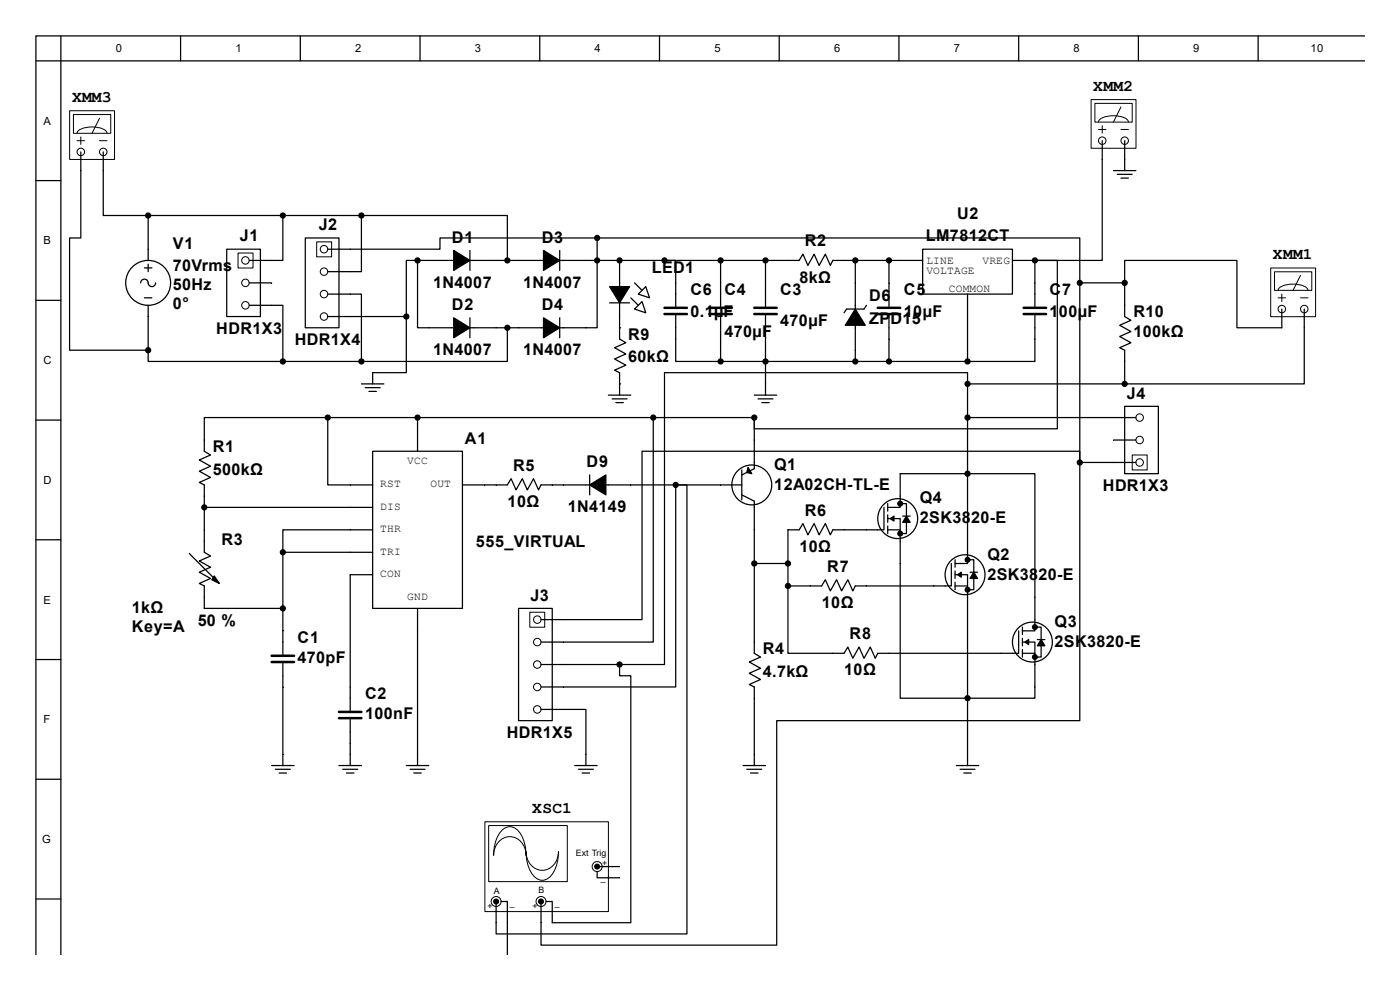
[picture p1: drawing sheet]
<svg xmlns="http://www.w3.org/2000/svg" width="297mm" height="210mm" viewBox="0 0 297 210" stroke-linecap="round" stroke-linejoin="round" font-family="sans-serif">
<g fill="none" stroke="#000" stroke-width=".26">
<path d="M7.6 12.9h281.8M12.9 7.6v194.8M38.3 7.6v5.3M63.7 7.6v5.3M89.1 7.6v5.3M114.5 7.6v5.3M139.9 7.6v5.3M165.3 7.6v5.3M190.7 7.6v5.3M216.1 7.6v5.3M241.5 7.6v5.3M266.9 7.6v5.3"/>
<path d="M289.4 7.6h-281.8v194.8M7.6 38.3h5.3M91 55.2h14.3M99.7 53.1v4.3M167.2 55.2h2.3l.8-1.3 1.1 2.4 1.3-2.4 1.1 2.4 1.3-2.4 1.1 2.4 .5-1.1h2.4M191 55.2h4.7M195.7 52.9h19.1v9.5h-19.1zM214.8 55.2h4.8M7.6 63.7h5.3M79.1 79.1v2.3M162.4 60v5M162.4 66.9v5"/>
<path d="M181.5 60v14.3M183.8 64.8l-.5 .8h-3.7l-.5 .8M205.3 62.4v4.8M7.6 89.1h5.3M43.3 93.3v2.4l1.4 .8-2.4 1.1 2.4 1.3-2.4 1.1 2.4 1.3-2.4 1 1 .6v14.3l1.4 .8-2.4 1 2.4 1.3-2.4 1.1 2.4 1.3-2.4 1.1 1 .5v4.8h16.7M76.7 81.4h4.7M77.5 82.2h3.1M78.3 83h1.6M157.4 99.7v6.3M160 93.3v6.1l-2.6 1.4M160 83.8h4.8M160.8 84.6h3.2"/>
<path d="M161.6 85.4h1.6M162.4 81.4v2.4M7.6 114.5h5.3M40.2 117.4l6.3 6.4M60 117.2v21.7M105.3 102.9h2.3l.8-1.4 1.1 2.4 1.3-2.4 1.1 2.4 1.3-2.4 1 2.4 .6-1h19M125.1 100.8v4.2M152.9 102.9h4.5M157.4 105l2.6 1.3v32.3l1.3 .8-2.3 1 2.3 1.4-2.3 1 2.3 1.3-2.3 1.1 1 .5v16.7M167.2 112.4h2.3l.8-1.3 1.1 2.4 1.3-2.4 1.1 2.4 1.3-2.4 1.1 2.4 .5-1.1h2.4M7.6 139.9h5.3M60 140.7v21.7"/>
<path d="M74.3 145.7v5.1M74.3 152.6v9.8M205.3 148.1v14.3M7.6 165.3h5.3M57.6 162.4h4.8M58.4 163.2h3.2M59.2 164h1.6M71.9 162.4h4.8M72.7 163.2h3.2M73.5 164h1.6M86.2 162.4h4.8M87 163.2h3.2"/>
<path d="M87.8 164h1.6M88.6 160v2.4M157.6 162.4h4.8M158.4 163.2h3.2M159.2 164h1.6M202.9 162.4h4.7M203.7 163.2h3.2M204.5 164h1.6M7.6 190.7h5.3"/>
<circle cx="159.5" cy="102.9" r="4.2"/>
</g>
<g fill="#000" stroke="#000" stroke-width=".26">
<path d="M96.3 53.1l3.4 2.1-3.4 2.2zM181.5 65.6l2.1 3.4h-4.3zM158.7 99.2l.8 1.3-1.1-.3zM125.1 102.9l3.4-2.1v4.2zM45.5 122.2l1 1.6-1.6-.8z"/>
<circle cx="43.3" cy="107.6" r=".53"/>
<circle cx="60" cy="117.2" r=".53"/>
<circle cx="160" cy="119.5" r=".53"/>
<circle cx="205.3" cy="100.5" r=".53"/>
<circle cx="60" cy="129.1" r=".53"/>
<circle cx="205.3" cy="148.1" r=".53"/>
</g>
<path d="M160 66.6h4.8M160 65.3h4.8M57.6 139.1h4.8M57.6 140.4h4.8M71.9 151h4.8M71.9 152.3h4.8" fill="none" stroke="#000" stroke-width=".53"/>
<path d="M269.6 56.9h9.5v10.3h-9.5z" fill="#fff"/>
<path d="M269.6 56.9h9.5v10.3h-9.5z" fill="none" stroke="#000" stroke-width=".21"/>
<path d="M270.4 57.7h7.9v3.9h-7.9z" fill="#fff"/>
<path d="M270.4 57.7h7.9v3.9h-7.9zM275.9 58.4l-1.6 3.2" fill="none" stroke="#000" stroke-width=".21"/>
<g fill="#fff" stroke="#000" stroke-width=".21">
<circle cx="271.9" cy="65.6" r=".79"/>
<circle cx="276.7" cy="65.6" r=".79"/>
</g>
<path d="M271.9 65.6v3.9M276.7 65.6v3.9" fill="none" stroke="#000" stroke-width=".26"/>
<path d="M271.1 61.6a2.4 2.4 0 0 1 2.5-1.3l2.1 .1a2.05 2.05 0 0 1 1.8 1.2M271.1 63.2h1.6M271.9 62.4v1.6M275.9 63.2h1.6" fill="none" stroke="#000" stroke-width=".21"/>
<path d="M231.5 21.2h9.5v10.3h-9.5z" fill="#fff"/>
<path d="M231.5 21.1h9.5v10.4h-9.5z" fill="none" stroke="#000" stroke-width=".21"/>
<path d="M232.3 22h7.9v3.9h-7.9z" fill="#fff"/>
<path d="M232.3 21.9h7.9v4h-7.9zM237.8 22.7l-1.6 3.2" fill="none" stroke="#000" stroke-width=".21"/>
<g fill="#fff" stroke="#000" stroke-width=".21">
<circle cx="233.8" cy="29.8" r=".79"/>
<circle cx="238.6" cy="29.8" r=".79"/>
</g>
<path d="M233.8 29.8v25.4h-14.2M236.2 36.2h4.8M237 37h3.2M237.8 37.8h1.6M238.6 29.8v6.4" fill="none" stroke="#000" stroke-width=".26"/>
<path d="M233 25.9a2.4 2.4 0 0 1 2.5-1.3l2.1 .1a2.05 2.05 0 0 1 1.8 1.2M233 27.5h1.6M233.8 26.7v1.6M237.8 27.5h1.6" fill="none" stroke="#000" stroke-width=".21"/>
<circle cx="219.6" cy="55.2" r=".53" fill="#000" stroke="#000" stroke-width=".26"/>
<path d="M14.8 23.5h9.5v10.3h-9.5z" fill="#fff"/>
<path d="M14.8 23.5h9.5v10.3h-9.5z" fill="none" stroke="#000" stroke-width=".21"/>
<path d="M15.6 24.3h7.9v4h-7.9z" fill="#fff"/>
<path d="M15.6 24.3h7.9v4h-7.9zM21.1 25.1l-1.6 3.2" fill="none" stroke="#000" stroke-width=".21"/>
<g fill="#fff" stroke="#000" stroke-width=".21">
<circle cx="17.1" cy="32.2" r=".79"/>
<circle cx="21.9" cy="32.2" r=".79"/>
</g>
<g fill="none" stroke="#000" stroke-width=".26">
<path d="M17.1 32.2v4M21.9 32.2v4M30.6 56.8h1.6M31.4 52.9v2.3M31.4 56v1.6M179.1 55.2h2.4v4.8M29.8 60a.85 .85 0 0 1 1-.8 .85 .85 0 0 1 .7 1.1 .79 .79 0 0 0 .9 .5 .79 .79 0 0 0 .6-.8M30.6 63.2h1.6M31.4 64.8v2.4M152.9 60v5M152.9 66.9v5M162.4 71.9v9.5"/>
<path d="M69.5 88.6h-26.2v4.7M69.5 88.6v14.3h9.6M69.5 88.6h19.1v7.1M79.1 95.7h19v33.4h-19zM43.3 107.6h35.8M79.1 112.4h-19.1v4.8h19.1M98.1 102.9h7.2M187.5 107.6v4.8h-8.4M188.3 110h2.7v2.4M188.3 112.4h2.7v35.7h14.3M188.3 106.8v1.6M188.3 109.2v1.6"/>
<path d="M188.3 111.6v1.6M191 106.8h1.3v6.4h-1.3M191.5 109.5h1.6M201.8 119.5v4.8h-3.7M202.6 118.7v1.6M205.3 100.5h-14.3v7.1h-2.7M205.3 100.5v19h-2.7M205.3 118.7h1.3v6.4h-1.3M205.3 100.5h14.3v33.3h-2.7M79.1 121.9h-4.8v23.8M88.6 129.1v30.9M202.6 121.9h2.7v2.4"/>
<path d="M202.6 124.3h2.7v23.8M202.6 121.1v1.6M202.6 123.5v1.6M205.8 121.4h1.6M216.1 133.8v4.8h-3.7M216.9 136.2h2.7v2.4M216.9 138.6h2.7v9.5h-14.3M216.9 133v1.6M216.9 135.4v1.6M216.9 137.8v1.6M219.6 133h1.3v6.4h-1.3M220.1 135.7h1.6"/>
<circle cx="31.4" cy="60" r="4.8"/>
<circle cx="190.4" cy="110" r="4.2"/>
<circle cx="204.7" cy="121.9" r="4.2"/>
<circle cx="219" cy="136.2" r="4.2"/>
</g>
<path d="M16.4 28.3a2.4 2.4 0 0 1 2.4-1.3l2.1 .1a2.05 2.05 0 0 1 1.8 1.2M16.4 29.8h1.5M17.1 29.1v1.5M21.1 29.8h1.6" fill="none" stroke="#000" stroke-width=".21"/>
<g fill="#000" stroke="#000" stroke-width=".26">
<path d="M188.9 110l.8-.5v1zM192.3 109.5l.8 1.3h-1.6zM203.1 121.9l.8-.5v1zM206.6 121.4l.8 1.3h-1.6zM217.4 136.2l.8-.5v1zM220.9 135.7l.8 1.3h-1.6z"/>
<circle cx="181.5" cy="55.2" r=".53"/>
<circle cx="162.4" cy="76.7" r=".53"/>
<circle cx="69.5" cy="88.6" r=".53"/>
<circle cx="88.6" cy="88.6" r=".53"/>
</g>
<g fill="#000" stroke="#000" stroke-width=".21">
<circle cx="191" cy="113.2" r=".53"/>
<circle cx="191" cy="106.8" r=".53"/>
<circle cx="205.3" cy="118.7" r=".53"/>
<circle cx="205.3" cy="125.1" r=".53"/>
<circle cx="219.6" cy="133" r=".53"/>
<circle cx="219.6" cy="139.4" r=".53"/>
</g>
<path d="M150.5 66.6h4.8M150.5 65.3h4.8" fill="none" stroke="#000" stroke-width=".53"/>
<path d="M102.9 174.4h26.2v19h-26.2z" fill="#fff"/>
<path d="M102.9 174.3h26.2v19.1h-26.2z" fill="none" stroke="#000" stroke-width=".21"/>
<path d="M103.7 175.2h16.7v11.8h-16.7z" fill="#fff"/>
<path d="M103.7 175.1h16.7v11.9h-16.7zM106.4 176.2a2.35 2.35 0 0 1 4 .6 8.3 8.3 0 0 1 1.2 4.7 3.5 3.5 0 0 0-1.6-3.4 3.5 3.5 0 0 0-3.8 .1 4.1 4.1 0 0 0-1.5 3.3 7.8 7.8 0 0 1 1.7-5.3zM111.6 180.7a3.5 3.5 0 0 0 1.6 3.3 3.5 3.5 0 0 0 3.8-.1 4.1 4.1 0 0 0 1.5-3.2 7.2 7.2 0 0 1-2.3 5.7 2.38 2.38 0 0 1-3.4-1.1 8.3 8.3 0 0 1-1.2-4.6z" fill="none" stroke="#000" stroke-width=".21"/>
<g fill="#fff" stroke="#000" stroke-width=".21">
<circle cx="114.8" cy="191.2" r="1.06"/>
<circle cx="105.3" cy="191.2" r="1.06"/>
<circle cx="126.7" cy="183.8" r="1.06"/>
</g>
<g fill="none" stroke="#000" stroke-width=".26">
<path d="M17.1 36.2v14.3h-2.3v23.8h16.6M21.9 36.2v9.5h9.5M31.4 45.7v7.2M31.4 45.7h45.3M48.1 52.9h7.1v14.3h-7.1zM60 45.7v9.5h-7.1M64.8 50.5h7.1v19h-7.1zM76.7 45.7h30.9v9.5M76.7 45.7v11.9h-7.2M88.6 55.2h-2.4v12M88.6 55.2h2.4M105.3 55.2h61.9"/>
<path d="M118.7 53.1v4.3M126.7 50.5v19h-38.1v-14.3M126.7 50.5h-33.4v2.4h-23.8M126.7 50.5h102.4v9.5M131.4 55.2h.1M131.4 55.2v16.7l1.4 .8-2.4 1.1 2.4 1.3-2.4 1 2.4 1.4-2.4 1 1 .6v4.7M141 55.2h2.4v9.8M152.9 55.2v4.8M162.4 55.2v4.8M181.5 55.2h9.5M188.6 55.2v9.8M31.4 74.3v2.4h28.6"/>
<path d="M31.4 67.2v7.1M52.9 64.8h7.1v11.9M52.9 60h4.7M60 76.7h16.7M69.5 62.4h7.2v14.3M69.5 67.2h16.7M86.2 67.2v11.9h-7.1M99.7 67.4v4.2M107.6 69.5v7.2h-30.9M118.7 67.4v4.2M129.3 64.2h4.3M131.4 69.5h.1"/>
<path d="M133.8 63.2l1.6 1.6M134.6 65.6l1.6-1.6 .8 2.4zM134.6 60l1.6 1.6M135.4 62.4l1.6-1.6 .8 2.4zM143.4 66.9v9.8h9.5M152.9 76.7h52.4M152.9 71.9v4.8M181.5 74.3v2.4M188.6 66.9v9.8M205.3 67.2v9.5M219.6 65v-9.8h4.7v35.8h-64.3v-2.4M219.6 66.9v9.8h-14.3"/>
<path d="M229.1 60h9.5M229.1 60v38.1M238.6 60v7.2l1.3 .7-2.4 1.1 2.4 1.3-2.4 1.1 2.4 1.3-2.4 1.1 1.1 .5v7.1M238.6 60v-4.8h23.8v14.3h9.5M276.7 69.5v11.9h-38.1M88.6 88.6h71.4M129.1 83.8h4.7M129.9 84.6h3.1M130.7 85.4h1.5M131.4 81.4h.1M138.6 88.6v47.6h-23.8M160 88.6v4.7"/>
<path d="M205.3 81.4v-2.3h-64.3v61.9h-9.6M205.3 81.4v19.1M205.3 88.6h35.7M205.3 81.4h33.3M229.1 98.1v-2.4h-92.9v35.7h-21.4M229.1 98.1v54.8h-64.3v47.6h-50v-9.3M229.1 98.1h11.9M236.2 93.3h4.8M238.6 86.2h7.1v14.3h-7.1zM133.8 102.9h19.1M160 119.5h7.2M167.2 112.4v11.9"/>
<path d="M110 129.1h7.2v23.8h-7.2zM167.2 124.3h7.1l.8-1.3 1.1 2.4 1.3-2.4 1 2.4 1.4-2.4 1 2.4 .6-1.1h16.6M167.2 124.3v14.3h11.9l.8-1.3 1 2.3 1.3-2.3 1.1 2.3 1.3-2.3 1.1 2.3 .5-1h26.2M114.8 145.7h28.6v-42.8h2.3v95.2h-40.4v-6.3M114.8 150.5h9.5v11.9M114.8 141h16.6M131.4 141v2.4h2.4v52.3h-16.6v-4.5h-1.4M121.9 162.4h4.8M122.7 163.2h3.2M123.5 164h1.6M106.3 191.2h1.3v11.2M126.7 184.9v1.3h4.7"/>
<path d="M126.9 183.8h4.5"/>
</g>
<g fill="#000" stroke="#000" stroke-width=".21">
<circle cx="105.3" cy="191.2" r=".53"/>
<circle cx="114.8" cy="191.2" r=".53"/>
<circle cx="126.7" cy="183.8" r=".53"/>
</g>
<g fill="#000" stroke="#000" stroke-width=".26">
<path d="M115.3 53.1l3.4 2.1-3.4 2.2zM96.3 67.4l3.4 2.1-3.4 2.1zM115.3 67.4l3.4 2.1-3.4 2.1zM129.3 60.8h4.3l-2.2 3.4z"/>
<circle cx="31.4" cy="45.7" r=".53"/>
<circle cx="60" cy="45.7" r=".53"/>
<circle cx="76.7" cy="45.7" r=".53"/>
<circle cx="88.6" cy="55.2" r=".53"/>
<circle cx="107.6" cy="55.2" r=".53"/>
<circle cx="126.7" cy="50.5" r=".53"/>
<circle cx="126.7" cy="55.2" r=".53"/>
<circle cx="131.4" cy="55.2" r=".53"/>
<circle cx="141" cy="55.2" r=".53"/>
<circle cx="152.9" cy="55.2" r=".53"/>
<circle cx="162.4" cy="55.2" r=".53"/>
<circle cx="188.6" cy="55.2" r=".53"/>
<circle cx="31.4" cy="74.3" r=".53"/>
<circle cx="60" cy="76.7" r=".53"/>
<circle cx="76.7" cy="76.7" r=".53"/>
<circle cx="86.2" cy="67.2" r=".53"/>
<circle cx="107.6" cy="69.5" r=".53"/>
<circle cx="152.9" cy="76.7" r=".53"/>
<circle cx="181.5" cy="76.7" r=".53"/>
<circle cx="188.6" cy="76.7" r=".53"/>
<circle cx="205.3" cy="76.7" r=".53"/>
<circle cx="229.1" cy="60" r=".53"/>
<circle cx="238.6" cy="60" r=".53"/>
<circle cx="138.6" cy="88.6" r=".53"/>
<circle cx="160" cy="88.6" r=".53"/>
<circle cx="205.3" cy="88.6" r=".53"/>
<circle cx="205.3" cy="81.4" r=".53"/>
<circle cx="229.1" cy="98.1" r=".53"/>
<circle cx="238.6" cy="81.4" r=".53"/>
<circle cx="143.4" cy="102.9" r=".53"/>
<circle cx="167.2" cy="119.5" r=".53"/>
<circle cx="167.2" cy="124.3" r=".53"/>
<circle cx="131.4" cy="141" r=".53"/>
</g>
<path d="M141 65.3h4.7M141 66.6h4.7M186.2 65.3h4.8M186.2 66.6h4.8M217.2 65.3h4.7M217.2 66.6h4.7" fill="none" stroke="#000" stroke-width=".53"/>
<g fill="none" stroke="#000" stroke-width=".21">
<path d="M50.5 53.7h3.2v3.2h-3.2zM67.2 51.3h3.2v3.2h-3.2zM240.2 96.5h3.2v3.2h-3.2zM112.4 129.9h3.2v3.2h-3.2z"/>
<circle cx="52.1" cy="55.2" r=".79"/>
<circle cx="68.7" cy="57.6" r=".79"/>
<circle cx="68.7" cy="52.9" r=".79"/>
<circle cx="52.1" cy="60" r=".79"/>
<circle cx="52.1" cy="64.8" r=".79"/>
<circle cx="68.7" cy="67.2" r=".79"/>
<circle cx="68.7" cy="62.4" r=".79"/>
<circle cx="241.8" cy="98.1" r=".79"/>
<circle cx="241.8" cy="93.3" r=".79"/>
<circle cx="241.8" cy="88.6" r=".79"/>
<circle cx="114" cy="136.2" r=".79"/>
<circle cx="114" cy="131.4" r=".79"/>
<circle cx="114" cy="145.7" r=".79"/>
<circle cx="114" cy="141" r=".79"/>
<circle cx="114" cy="150.5" r=".79"/>
</g>
<g font-size="3.4">
<text x="15.3" y="21.6">XMM3</text>
<text x="231.9" y="19.2">XMM2</text>
<text x="203" y="46.5">U2</text>
<text x="36.7" y="52.8">V1</text>
<text x="50.9" y="51.2">J1</text>
<text x="67.6" y="48.9">J2</text>
<text x="95.9" y="51.5">D1</text>
<text x="114.9" y="51.5">D3</text>
<text x="170.7" y="52.3">R2</text>
<text x="196.4" y="51.2">LM7812CT</text>
<text x="36.7" y="57.6">70Vrms</text>
<text x="138.3" y="57.8">LED1</text>
<text x="169.6" y="59.9">8kΩ</text>
<text x="270" y="54.9">XMM1</text>
<text x="36.7" y="61.5">50Hz</text>
<text x="36.7" y="65.4">0°</text>
<text x="91.9" y="61">1N4007</text>
<text x="95.9" y="65.8">D2</text>
<text x="111" y="61">1N4007</text>
<text x="114.9" y="65.8">D4</text>
<text x="146.5" y="62.6">C6</text>
<text x="153.7" y="62.6">C4</text>
<text x="165.5" y="62.6">C3</text>
<text x="184.4" y="63.9">D6</text>
<text x="191.8" y="62.6">C5</text>
<text x="222.7" y="62.6">C7</text>
<text x="45.9" y="70.8">HDR1X3</text>
<text x="146.5" y="67.4">0.1µF</text>
<text x="153.7" y="71.6">470µF</text>
<text x="165.5" y="69.2">470µF</text>
<text x="184.4" y="68.7">ZPD15</text>
<text x="191.8" y="67.4">10µF</text>
<text x="222.7" y="67.4">100µF</text>
<text x="240.5" y="67.4">R10</text>
<text x="240.5" y="71.6">100kΩ</text>
<text x="62.5" y="73.2">HDR1X4</text>
<text x="91.9" y="75.3">1N4007</text>
<text x="111" y="75.3">1N4007</text>
<text x="133.3" y="72.1">R9</text>
<text x="133.3" y="76.9">60kΩ</text>
<text x="239.1" y="84.6">J4</text>
<text x="45.1" y="95.9">R1</text>
<text x="98.6" y="94.1">A1</text>
<text x="45.1" y="100.7">500kΩ</text>
<text x="108.8" y="99.9">R5</text>
<text x="124.5" y="99.1">D9</text>
<text x="164.3" y="99.7">Q1</text>
<text x="107.7" y="107.6">10Ω</text>
<text x="164.3" y="103.9">12A02CH-TL-E</text>
<text x="195.2" y="106.8">Q4</text>
<text x="234" y="104.1">HDR1X3</text>
<text x="120.5" y="108.6">1N4149</text>
<text x="170.7" y="109.4">R6</text>
<text x="195.2" y="111">2SK3820-E</text>
<text x="47" y="115.5">R3</text>
<text x="101" y="116">555_VIRTUAL</text>
<text x="169.6" y="117.1">10Ω</text>
<text x="209.5" y="118.7">Q2</text>
<text x="175.5" y="121.3">R7</text>
<text x="209.5" y="122.9">2SK3820-E</text>
<text x="27.9" y="130.1">1kΩ</text>
<text x="112.5" y="127.4">J3</text>
<text x="174.4" y="129">10Ω</text>
<text x="27.9" y="134">Key=A</text>
<text x="42" y="132.7">50 %</text>
<text x="63.1" y="136.4">C1</text>
<text x="180.3" y="135.6">R8</text>
<text x="223.7" y="133">Q3</text>
<text x="223.7" y="137.2">2SK3820-E</text>
<text x="63.1" y="140.7">470pF</text>
<text x="161.8" y="138.8">R4</text>
<text x="161.8" y="143.6">4.7kΩ</text>
<text x="179.1" y="143.3">10Ω</text>
<text x="77.5" y="148.3">C2</text>
<text x="77.5" y="152.6">100nF</text>
<text x="107.5" y="156.5">HDR1X5</text>
<text x="112.9" y="172.4">XSC1</text>
</g>
<g font-size="2.4">
<text x="24.6" y="11.1">0</text>
<text x="50" y="11.1">1</text>
<text x="75.4" y="11.1">2</text>
<text x="100.8" y="11.1">3</text>
<text x="126.2" y="11.1">4</text>
<text x="151.6" y="11.1">5</text>
<text x="177" y="11.1">6</text>
<text x="202.4" y="11.1">7</text>
<text x="227.8" y="11.1">8</text>
<text x="253.2" y="11.1">9</text>
<text x="278" y="11.1">10</text>
<text x="9.2" y="26.5">A</text>
<text x="9.2" y="51.9">B</text>
<text x="196.6" y="55.9">LINE</text>
<text x="196.6" y="58">VOLTAGE</text>
<text x="208.5" y="55.9">VREG</text>
<text x="201.3" y="62">COMMON</text>
<text x="9.2" y="77.3">C</text>
<text x="86.4" y="98.5">VCC</text>
<text x="9.2" y="102.7">D</text>
<text x="80.6" y="103.4">RST</text>
<text x="91.3" y="103.4">OUT</text>
<text x="80.6" y="108.1">DIS</text>
<text x="80.6" y="112.9">THR</text>
<text x="80.6" y="117.6">TRI</text>
<text x="80.6" y="122.4">CON</text>
<text x="9.2" y="128.1">E</text>
<text x="86.4" y="127.3">GND</text>
<text x="9.2" y="153.5">F</text>
<text x="8.9" y="178.9">G</text>
</g>
<g font-size="1.9">
<text x="122.2" y="181.6">Ext Trig</text>
<text x="127.8" y="183.7">+</text>
<text x="104.7" y="189.7">A</text>
<text x="114.3" y="189.5">B</text>
<text x="127.5" y="186.9">_</text>
<text x="103.4" y="192.9">+</text>
<text x="108.2" y="192.2">_</text>
<text x="112.9" y="192.9">+</text>
<text x="117.7" y="192.2">_</text>
</g>
</svg>
